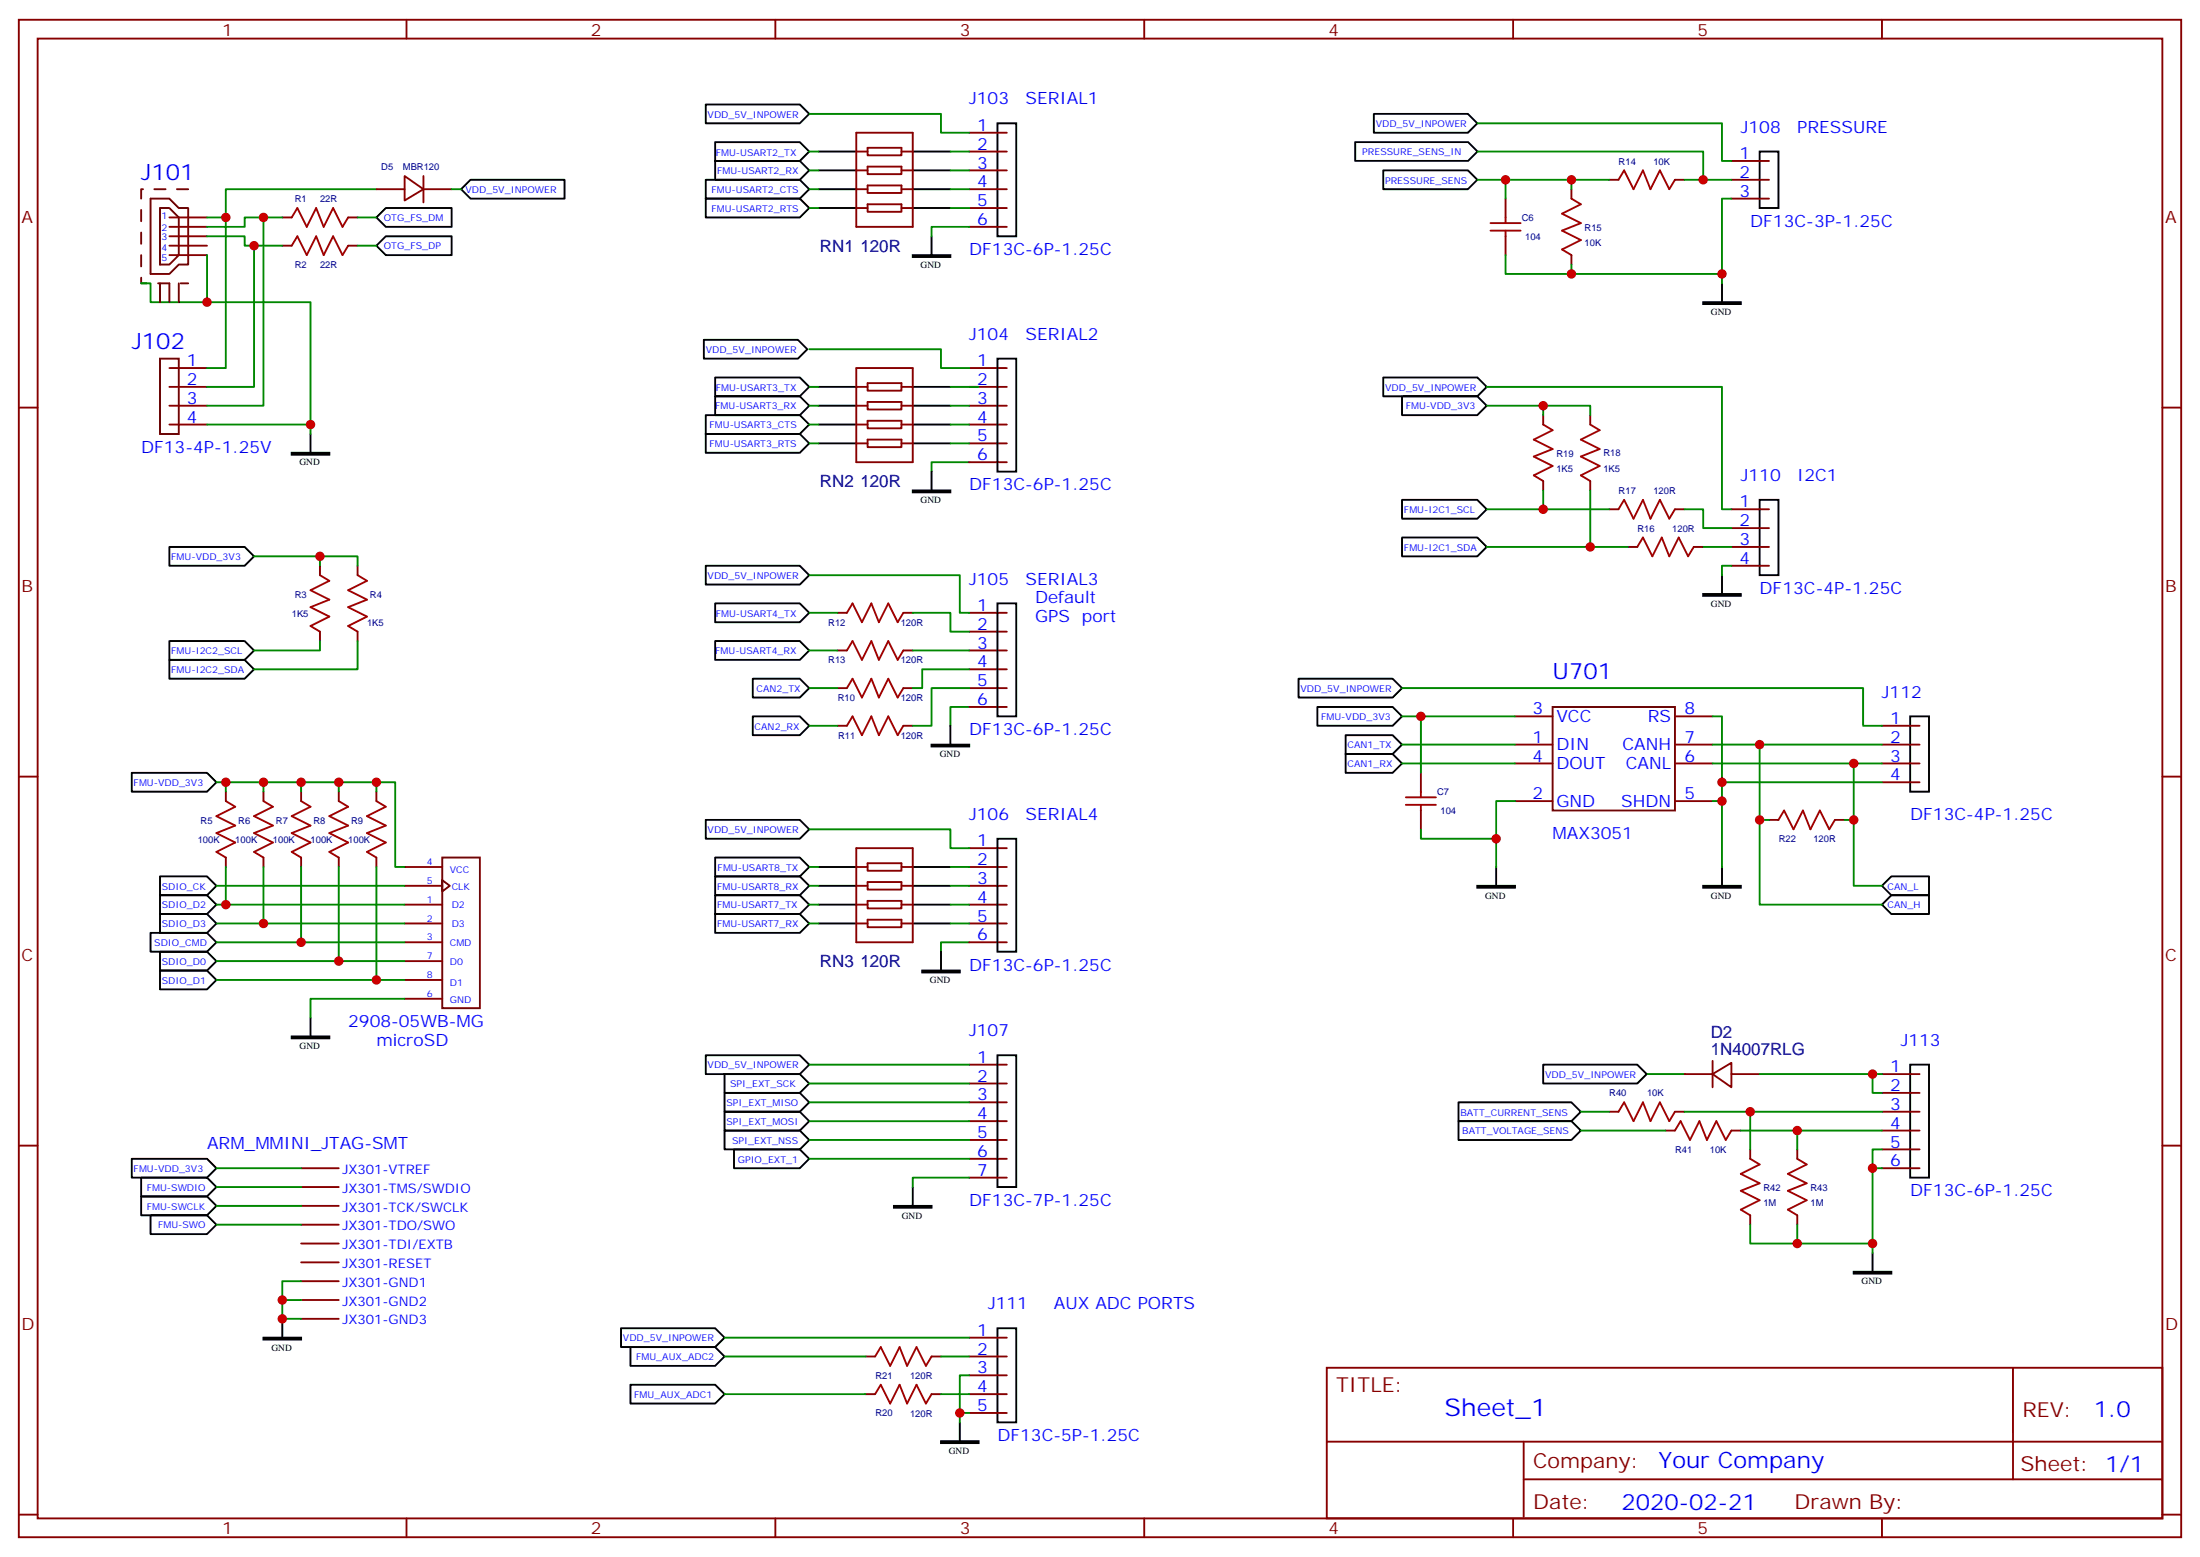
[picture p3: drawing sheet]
<svg xmlns="http://www.w3.org/2000/svg" width="412mm" height="292mm" viewBox="0 0 412 292" stroke-linecap="round" stroke-linejoin="round" font-family="sans-serif">
<g fill="none" stroke="#870000" stroke-width=".35">
<path d="M3.5 3.7h405.4v284.3h-405.4zM7.1 7.2h398.2v277.3h-398.2zM76.2 3.7v3.5M145.3 3.7v3.5M214.5 3.7v3.5M283.6 3.7v3.5M352.8 3.7v3.5M70.6 35.5h5.2M75.8 33l3.6 2.5-3.6 2.1zM79.4 35.5h5.3M79.4 33v4.9M160.5 24.9h10.6v17.6h-10.6z"/>
<path d="M160.5 28.4h2.1M160.5 31.9h2.1M160.5 35.5h2.1M160.5 39h2.1M162.6 27.7h6.4v1.4h-6.4zM162.6 31.2h6.4v1.4h-6.4zM162.6 34.7h6.4v1.5h-6.4zM162.6 38.3h6.4v1.4h-6.4zM169 28.4h2.1M169 31.9h2.1M169 35.5h2.1M169 39h2.1"/>
<path d="M181.7 24.9h7M181.7 28.4h7M181.7 31.9h7M181.7 35.5h7M181.7 39h7M282.2 37.2v3.5M294.6 35.5v1.7M301.6 33.7h1.8M314 33.7h1.7M324.6 30.2h7M324.6 33.7h7M324.6 37.2h7"/>
<path d="M31.7 40.7h7.1M31.7 42.5h7.1M31.7 44.3h7.1M31.7 46h7.1M31.7 47.8h7.1M52.9 40.7h1.8M52.9 46h1.8M65.3 40.7h1.7M65.3 46h1.7M181.7 42.5h7M282.2 44.3v3.5M294.6 47.8v1.8"/>
<path d="M3.5 76.4h3.6M31.7 69h7.1M31.7 72.5h7.1M31.7 76h7.1M31.7 79.6h7.1M160.5 69h10.6v17.6h-10.6zM160.5 72.5h2.1M160.5 76h2.1M160.5 79.6h2.1M162.6 71.8h6.4v1.4h-6.4zM162.6 75.3h6.4v1.4h-6.4zM162.6 78.8h6.4v1.5h-6.4z"/>
<path d="M169 72.5h2.1M169 76h2.1M169 79.6h2.1M181.7 69h7M181.7 72.5h7M181.7 76h7M181.7 79.6h7M289.3 77.8v1.8M298.1 77.8v1.8M405.3 76.4h3.6M160.5 83.1h2.1M162.6 82.4h6.4v1.4h-6.4z"/>
<path d="M169 83.1h2.1M181.7 86.6h7M181.7 83.1h7M289.3 90.1v1.8M298.1 90.1v1.8M301.6 95.4h1.8M314 95.4h1.7M324.6 95.4h7M324.6 99h7M60 106v1.8M60 118.4v1.7M67 106v1.8"/>
<path d="M67 118.4v1.7M157 114.8h1.7M169.3 114.8h1.8M181.7 118.4h7M181.7 114.8h7M305.2 102.5h1.7M317.5 102.5h1.8M324.6 102.5h7M324.6 106h7M157 128.9h1.7M157 121.9h1.7M157 136h1.7"/>
<path d="M169.3 128.9h1.8M169.3 121.9h1.8M169.3 136h1.8M181.7 132.5h7M181.7 128.9h7M181.7 125.4h7M181.7 121.9h7M284 134.2h7M284 139.5h7M314 134.2h7M314 139.5h7M352.8 136h7"/>
<path d="M352.8 139.5h7M3.5 145.5h3.6M42.3 148.3v1.8M49.4 148.3v1.8M56.4 148.3v1.8M63.5 148.3v1.8M70.6 148.3v1.8M160.5 158.9h10.6v17.7h-10.6zM181.7 158.9h7M266.3 144.8v3.5M266.3 151.9v3.5M284 143.1h7"/>
<path d="M284 150.1h7M314 143.1h7M314 150.1h7M331.6 153.6h1.8M344 153.6h1.7M352.8 143.1h7M352.8 146.6h7M405.3 145.5h3.6M42.3 160.7v1.8M49.4 160.7v1.8M56.4 160.7v1.8M63.5 160.7v1.8"/>
<path d="M70.6 160.7v1.8M75.8 162.5h7.1M75.8 166h7.1M75.8 169.5h7.1M75.8 173h7.1M75.8 176.6h7.1M160.5 162.5h2.1M160.5 166h2.1M160.5 169.5h2.1M160.5 173h2.1M162.6 161.7h6.4v1.5h-6.4zM162.6 165.3h6.4v1.4h-6.4z"/>
<path d="M162.6 168.8h6.4v1.4h-6.4zM162.6 172.3h6.4v1.4h-6.4zM169 162.5h2.1M169 166h2.1M169 169.5h2.1M169 173h2.1M181.7 162.5h7M181.7 166h7M181.7 169.5h7M181.7 173h7M181.7 176.6h7M75.8 180.1h7.1"/>
<path d="M75.8 183.6h7.1M75.8 187.1h7.1M181.7 199.5h7M321 198.8v4.9M3.5 214.7h3.6M56.4 218.9h7.1M181.7 217.1h7M181.7 213.6h7M181.7 210.1h7M181.7 206.6h7M181.7 203h7M301.6 208.3h1.8"/>
<path d="M312.2 211.8h1.8M314 208.3h1.7M315.7 201.3h5.3M321 201.3l3.6-2.2v4.6zM324.6 201.3h5.2M324.6 211.8h1.7M328.1 215.4v1.7M336.9 215.4v1.7M352.8 218.9h7M352.8 201.3h7M352.8 204.8h7M352.8 208.3h7"/>
<path d="M352.8 211.8h7M352.8 215.4h7M405.3 214.7h3.6M56.4 222.4h7.1M56.4 226h7.1M56.4 229.5h7.1M56.4 233h7.1M56.4 236.5h7.1M181.7 220.7h7M328.1 227.7v1.8M336.9 227.7v1.8M56.4 240.1h7.1"/>
<path d="M56.4 243.6h7.1M56.4 247.1h7.1M162.3 254.2h1.7M174.6 254.2h1.8M181.7 250.6h7M181.7 254.2h7M181.7 257.7h7M248.7 256.3h156.6v28.2h-156.6zM377.3 256.3v20.9M162.3 261.2h1.7M174.6 261.2h1.8M181.7 261.2h7"/>
<path d="M181.7 264.8h7M248.7 270.1h156.5M285.6 277.2h119.6M285.6 270.1v14.2M3.5 283.8h3.6M76.2 284.5v3.5M145.3 284.5v3.5M214.5 284.5v3.5M283.6 284.5v3.5M352.8 284.5v3.5M405.3 283.8h3.6"/>
</g>
<path d="M28.2 37.2h3.5l1.8 1.8h1.8v10.6h-1.8l-1.8 1.7h-3.5zM30 47.8v1.8v-10.6h1.7l1.8 1.7v7.1l-1.8 1.8h-1.7M30 53.1v3.5M31.7 53.1v3.5M33.5 53.1v3.5M30 67.2h3.5v14.1h-3.5zM291 132.5h23v19.4h-23zM82.9 160.7h7.1v28.2h-7.1zM82.9 164.9l1.4 1.1-1.4 1z" fill="none" stroke="#600" stroke-width=".35"/>
<path d="M35.3 35.5h-8.8v17.6h8.8" fill="none" stroke="#600" stroke-width=".35" stroke-dasharray="2.1 2.1"/>
<g fill="none" stroke="#000" stroke-width=".35">
<path d="M132.3 19.6h17.6l1.8 1.7-1.8 1.8h-17.6zM86.4 35.5l1.8-1.8h17.6v3.5h-17.6zM132.3 33.7h17.6l1.8 1.8-1.8 1.7h-17.6zM132.3 37.2h17.6l1.8 1.8-1.8 1.7h-17.6zM134.1 26.6h15.8l1.8 1.8-1.8 1.8h-15.8zM134.1 30.2h15.8l1.8 1.7-1.8 1.8h-15.8zM153.5 28.4h7M153.5 31.9h7M153.5 35.5h7M153.5 39h7M171.1 28.4h7.1M171.1 31.9h7.1"/>
<path d="M171.1 35.5h7.1M171.1 39h7.1M187 23.1h3.5v21.2h-3.5zM254 26.6h21.2l1.8 1.8-1.8 1.8h-21.2zM257.5 21.3h17.7l1.7 1.8-1.7 1.8h-17.7zM259.3 31.9h15.9l1.7 1.8-1.7 1.8h-15.9zM329.8 28.4h3.6v10.6h-3.6zM70.6 40.7l1.7-1.7h12.4v3.5h-12.4zM70.6 46l1.7-1.7h12.4v3.5h-12.4zM174.6 44.3v3.5M322.8 53.1v3.5M131.9 63.7h17.7l1.7 1.7-1.7 1.8h-17.7z"/>
<path d="M132.3 77.8h17.6l1.8 1.8-1.8 1.7h-17.6zM134.1 74.3h15.8l1.8 1.7-1.8 1.8h-15.8zM134.1 70.7h15.8l1.8 1.8-1.8 1.8h-15.8zM153.5 72.5h7M153.5 76h7M153.5 79.6h7M171.1 72.5h7.1M171.1 76h7.1M171.1 79.6h7.1M187 67.2h3.5v21.2h-3.5zM259.3 70.7h17.6l1.8 1.8-1.8 1.8h-17.6zM262.8 74.3h14.1l1.8 1.7-1.8 1.8h-14.1z"/>
<path d="M58.2 81.3v3.5M132.3 81.3h17.6l1.8 1.8-1.8 1.7h-17.6zM153.5 83.1h7M171.1 83.1h7.1M174.6 88.4v3.5M262.8 93.7h14.1l1.8 1.7-1.8 1.8h-14.1zM329.8 93.7h3.6v14.1h-3.6zM31.7 102.5h14.2l1.7 1.7-1.7 1.8h-14.2zM132.3 106h17.6l1.8 1.8-1.8 1.7h-17.6zM134.1 113.1h15.8l1.8 1.7-1.8 1.8h-15.8zM187 113.1h3.5v21.1h-3.5zM262.8 100.7h14.1l1.8 1.8-1.8 1.7h-14.1z"/>
<path d="M322.8 107.8v3.5M31.7 120.1h14.2l1.7 1.8-1.7 1.7h-14.2zM31.7 123.6h14.2l1.7 1.8-1.7 1.8h-14.2zM134.1 120.1h15.8l1.8 1.8-1.8 1.7h-15.8zM141.1 134.2h8.8l1.8 1.8-1.8 1.8h-8.8zM141.1 127.2h8.8l1.8 1.7-1.8 1.8h-8.8zM178.2 136v3.5M243.4 127.2h17.7l1.7 1.7-1.7 1.8h-17.7zM246.9 132.5h14.2l1.7 1.7-1.7 1.8h-14.2zM252.2 137.8h8.9l1.7 1.7-1.7 1.8h-8.9zM358.1 134.2h3.5v14.1h-3.5zM24.7 144.8h14.1l1.8 1.8-1.8 1.7h-14.1z"/>
<path d="M132.3 153.6h17.6l1.8 1.8-1.8 1.8h-17.6zM187 157.2h3.5v21.1h-3.5zM252.2 141.3h8.9l1.7 1.8-1.7 1.7h-8.9zM28.2 174.8h10.6l1.8 1.8-1.8 1.7h-10.6zM30 164.2h8.8l1.8 1.8-1.8 1.7h-8.8zM30 167.7h8.8l1.8 1.8-1.8 1.8h-8.8zM30 171.3h8.8l1.8 1.7-1.8 1.8h-8.8zM30 178.3h8.8l1.8 1.8-1.8 1.8h-8.8zM134.1 171.3h15.8l1.8 1.7-1.8 1.8h-15.8zM134.1 167.7h15.8l1.8 1.8-1.8 1.8h-15.8zM134.1 164.2h15.8l1.8 1.8-1.8 1.7h-15.8zM134.1 160.7h15.8l1.8 1.8-1.8 1.7h-15.8z"/>
<path d="M153.5 162.5h7M153.5 166h7M153.5 169.5h7M153.5 173h7M171.1 162.5h7.1M171.1 166h7.1M171.1 169.5h7.1M171.1 173h7.1M176.4 178.3v3.6M280.5 162.5v3.5M322.8 162.5v3.5M352.8 166l1.7-1.8h7.1v3.5h-7.1z"/>
<path d="M354.5 167.7h7.1v3.6h-7.1l-1.7-1.8zM30 181.9h8.8l1.8 1.7-1.8 1.8h-8.8zM58.2 190.7v3.5M132.3 197.7h17.6l1.8 1.8-1.8 1.8h-17.6zM187 197.7h3.5v24.7h-3.5zM289.3 199.5h17.6l1.8 1.8-1.8 1.7h-17.6zM358.1 199.5h3.5v21.2h-3.5zM24.7 217.1h14.1l1.8 1.8-1.8 1.8h-14.1zM135.8 201.3h14.1l1.8 1.7-1.8 1.8h-14.1zM135.8 204.8h14.1l1.8 1.8-1.8 1.7h-14.1zM135.8 208.3h14.1l1.8 1.8-1.8 1.7h-14.1zM135.8 211.8h14.1l1.8 1.8-1.8 1.8h-14.1z"/>
<path d="M137.6 215.4h12.3l1.8 1.7-1.8 1.8h-12.3zM273.4 206.6h21.2l1.7 1.7-1.7 1.8h-21.2zM273.4 210.1h21.2l1.7 1.7-1.7 1.8h-21.2zM26.5 220.7h12.3l1.8 1.7-1.8 1.8h-12.3zM26.5 224.2h12.3l1.8 1.8-1.8 1.7h-12.3zM28.2 227.7h10.6l1.8 1.8-1.8 1.7h-10.6zM171.1 222.4v3.6M351 234.8v3.5M52.9 247.1v3.5M116.4 248.9h17.7l1.7 1.7-1.7 1.8h-17.7zM118.2 252.4h15.9l1.7 1.8-1.7 1.7h-15.9zM118.2 259.5h15.9l1.7 1.7-1.7 1.8h-15.9z"/>
<path d="M187 248.9h3.5v17.6h-3.5zM179.9 266.5v3.6"/>
</g>
<g fill="none" stroke="#a10000" stroke-width=".35">
<path d="M294.6 37.2l1.7 1.1-3.5 1.7 3.5 1.8-3.5 1.4 3.5 1.8-3.5 1.7 1.8 1.1M303.4 33.7l1-1.8 1.8 3.6 1.8-3.6 1.4 3.6 1.7-3.6 1.8 3.6 1.1-1.8M54.7 40.7l1-1.7 1.8 3.5 1.8-3.5 1.4 3.5 1.7-3.5 1.8 3.5 1.1-1.8M54.7 46l1-1.7 1.8 3.5 1.8-3.5 1.4 3.5 1.7-3.5 1.8 3.5 1.1-1.8M279.4 41.8h5.6M279.4 43.2h5.6M282.2 40.7v1.1M282.2 43.2v1.1M289.3 79.6l1.7 1-3.5 1.8 3.5 1.7-3.5 1.4 3.5 1.8-3.5 1.8 1.8 1M298.1 79.6l1.8 1-3.6 1.8 3.6 1.7-3.6 1.4 3.6 1.8-3.6 1.8 1.8 1M303.4 95.4l1-1.7 1.8 3.5 1.8-3.5 1.4 3.5 1.7-3.5 1.8 3.5 1.1-1.8M60 107.8l1.7 1-3.5 1.8 3.5 1.8-3.5 1.4 3.5 1.7-3.5 1.8 1.8 1.1"/>
<path d="M67 107.8l1.8 1-3.5 1.8 3.5 1.8-3.5 1.4 3.5 1.7-3.5 1.8 1.7 1.1M158.7 114.8l1.1-1.7 1.8 3.5 1.7-3.5 1.4 3.5 1.8-3.5 1.8 3.5 1-1.8M306.9 102.5l1.1-1.8 1.7 3.5 1.8-3.5 1.4 3.5 1.8-3.5 1.7 3.5 1.1-1.7M158.7 128.9l1.1-1.7 1.8 3.5 1.7-3.5 1.4 3.5 1.8-3.5 1.8 3.5 1-1.8M158.7 136l1.1-1.8 1.8 3.6 1.7-3.6 1.4 3.6 1.8-3.6 1.8 3.6 1-1.8M158.7 121.9l1.1-1.8 1.8 3.5 1.7-3.5 1.4 3.5 1.8-3.5 1.8 3.5 1-1.7M42.3 150.1l1.8 1.1-3.5 1.7 3.5 1.8-3.5 1.4 3.5 1.8-3.5 1.7 1.7 1.1M49.4 150.1l1.8 1.1-3.6 1.7 3.6 1.8-3.6 1.4 3.6 1.8-3.6 1.7 1.8 1.1M56.4 150.1l1.8 1.1-3.5 1.7 3.5 1.8-3.5 1.4 3.5 1.8-3.5 1.7 1.7 1.1M63.5 150.1l1.8 1.1-3.6 1.7 3.6 1.8-3.6 1.4 3.6 1.8-3.6 1.7 1.8 1.1M70.6 150.1l1.7 1.1-3.5 1.7 3.5 1.8-3.5 1.4 3.5 1.8-3.5 1.7 1.8 1.1M263.5 149.4h5.7"/>
<path d="M263.5 150.8h5.7M266.3 148.3v1.1M266.3 150.8v1.1M333.4 153.6l1-1.7 1.8 3.5 1.8-3.5 1.4 3.5 1.7-3.5 1.8 3.5 1.1-1.8M303.4 208.3l1-1.7 1.8 3.5 1.8-3.5 1.4 3.5 1.7-3.5 1.8 3.5 1.1-1.8M314 211.8l1-1.7 1.8 3.5 1.8-3.5 1.4 3.5 1.7-3.5 1.8 3.5 1.1-1.8M328.1 217.1l1.7 1.1-3.5 1.8 3.5 1.7-3.5 1.4 3.5 1.8-3.5 1.8 1.8 1M336.9 217.1l1.8 1.1-3.6 1.8 3.6 1.7-3.6 1.4 3.6 1.8-3.6 1.8 1.8 1M164 254.2l1.1-1.8 1.8 3.5 1.7-3.5 1.4 3.5 1.8-3.5 1.8 3.5 1-1.7M164 261.2l1.1-1.7 1.8 3.5 1.7-3.5 1.4 3.5 1.8-3.5 1.8 3.5 1-1.8"/>
</g>
<g fill="none" stroke="#008700" stroke-width=".35">
<path d="M70.6 35.5h-28.3v5.2h-3.5M84.7 35.5h1.7M151.7 21.3h24.7v3.6h5.3M151.7 28.4h1.8M151.7 31.9h1.8M151.7 39h1.8M151.7 35.5h1.8M178.2 35.5h3.5M178.2 28.4h3.5M178.2 31.9h3.5M178.2 39h3.5M276.9 23.1h45.9v7.1h1.8"/>
<path d="M276.9 28.4h42.4v5.3M276.9 33.7h24.7M282.2 33.7v3.5M294.6 33.7v1.8M315.7 33.7h8.9M324.6 37.2h-1.8v14.1h-40.6v-3.5M38.8 44.3h7.1v1.7h7M38.8 47.8v8.8h-10.6v-3.5h-1.7M38.8 56.6h19.4v23h-19.4M42.3 40.7v28.3h-3.5M47.6 46v26.5h-8.8M49.4 40.7v35.3h-10.6"/>
<path d="M52.9 40.7h-7v1.8h-7.1M67 46h3.6M67 40.7h3.6M181.7 42.5h-7.1v1.8M294.6 49.6v1.7M322.8 51.3v1.8M58.2 79.6v1.7M151.7 65.4h24.7v3.6h5.3M151.7 72.5h1.8M151.7 76h1.8M151.7 79.6h1.8M178.2 72.5h5.2"/>
<path d="M178.2 76h3.5M178.2 79.6h3.5M278.7 72.5h44.1v22.9h1.8M278.7 76h19.4v1.8M289.3 76v1.8M151.7 83.1h1.8M178.2 83.1h3.5M181.7 86.6h-7.1v1.8M278.7 95.4h22.9M289.3 91.9v3.5M298.1 91.9v10.6M315.7 95.4h3.6v3.6h5.3"/>
<path d="M47.6 104.2h19.4v1.8M60 104.2v1.8M151.7 107.8h28.2v7h1.8M151.7 114.8h5.3M171.1 114.8h7.1v3.6h3.5M278.7 102.5h26.5M319.3 102.5h5.3M324.6 106h-1.8v1.8M60 120.1v1.8h-12.4M67 120.1v5.3h-19.4M151.7 121.9h5.3M151.7 128.9h5.3"/>
<path d="M151.7 136h5.3M171.1 121.9h10.6M181.7 132.5h-3.5v3.5M181.7 125.4h-8.8v3.5h-1.8M181.7 128.9h-7.1v7.1h-3.5M262.8 128.9h86.4v7.1h3.6M262.8 134.2h21.2M262.8 139.5h21.2M266.3 134.2v10.6M321 134.2h1.8v15.9h-1.8M321 139.5h31.8M329.8 139.5v30h23"/>
<path d="M40.6 146.6h33.5v15.9h1.7M42.3 146.6v1.7M49.4 146.6v1.7M56.4 146.6v1.7M63.5 146.6v1.7M70.6 146.6v1.7M151.7 155.4h26.5v3.5h3.5M262.8 143.1h21.2M266.3 155.4v1.8h14.2M284 150.1h-3.5v12.4M321 143.1h31.8M322.8 150.1v12.4"/>
<path d="M322.8 146.6h30M329.8 153.6h1.8M345.7 153.6h1.8M347.5 143.1v22.9h5.3M40.6 169.5h35.2M40.6 166h35.2M40.6 173h35.2M40.6 176.6h35.2M42.3 162.5v7M49.4 162.5v10.5M56.4 162.5v14.1M63.5 162.5v17.6"/>
<path d="M70.6 162.5v21.1M151.7 166h1.8M151.7 173h1.8M151.7 162.5h1.8M151.7 169.5h1.8M178.2 166h3.5M178.2 173h3.5M178.2 162.5h3.5M178.2 169.5h3.5M181.7 176.6h-5.3v1.7M40.6 180.1h35.2M40.6 183.6h35.2"/>
<path d="M75.8 187.1h-17.6v3.6M151.7 199.5h30M40.6 218.9h15.8M151.7 203h30M151.7 206.6h30M151.7 210.1h30M151.7 213.6h30M151.7 217.1h30M296.3 208.3h5.3M296.3 211.8h15.9M308.7 201.3h7M315.7 208.3h37.1"/>
<path d="M326.3 211.8h26.5M328.1 208.3v7.1M329.8 201.3h23M336.9 211.8v3.6M351 201.3v3.5h1.8M351 218.9v15.9M352.8 215.4h-1.8v3.5h1.8M40.6 222.4h15.8M40.6 226h15.8M40.6 229.5h15.8M181.7 220.7h-10.6v1.7M328.1 229.5v3.5h22.9"/>
<path d="M336.9 229.5v3.5M52.9 243.6h3.5M56.4 240.1h-3.5v7h3.5M135.8 250.6h45.9M135.8 254.2h26.5M176.4 254.2h5.3M181.7 257.7h-1.8v7.1h1.8M135.8 261.2h26.5M176.4 261.2h5.3M179.9 264.8v1.7"/>
</g>
<g fill="#000" stroke="#000" stroke-width=".35">
<path d="M171.1 47.8h7.1v.4h-7.1zM319.3 56.6h7v.4h-7zM54.7 84.8h7v.4h-7zM171.1 91.9h7.1v.4h-7.1zM319.3 111.3h7v.4h-7zM174.6 139.5h7.1v.4h-7.1zM276.9 166h7.1v.3h-7.1zM319.3 166h7v.3h-7zM54.7 194.2h7v.4h-7zM172.9 181.9h7v.3h-7zM167.6 226h7v.3h-7zM347.5 238.3h7v.4h-7z"/>
<path d="M49.4 250.6h7v.4h-7zM176.4 270.1h7v.3h-7z"/>
</g>
<g fill="#c00">
<circle cx="336.9" cy="233" r=".88"/>
<circle cx="336.9" cy="211.8" r=".88"/>
<circle cx="351" cy="218.9" r=".88"/>
<circle cx="280.5" cy="157.2" r=".88"/>
<circle cx="266.3" cy="134.2" r=".88"/>
<circle cx="347.5" cy="143.1" r=".88"/>
<circle cx="347.5" cy="153.6" r=".88"/>
<circle cx="329.8" cy="139.5" r=".88"/>
<circle cx="322.8" cy="146.6" r=".88"/>
<circle cx="179.9" cy="264.8" r=".88"/>
<circle cx="298.1" cy="102.5" r=".88"/>
<circle cx="319.3" cy="33.7" r=".88"/>
<circle cx="322.8" cy="51.3" r=".88"/>
<circle cx="282.2" cy="33.7" r=".88"/>
<circle cx="52.9" cy="247.1" r=".88"/>
<circle cx="63.5" cy="180.1" r=".88"/>
<circle cx="49.4" cy="173" r=".88"/>
<circle cx="70.6" cy="146.6" r=".88"/>
<circle cx="56.4" cy="146.6" r=".88"/>
<circle cx="42.3" cy="146.6" r=".88"/>
<circle cx="47.6" cy="46" r=".88"/>
<circle cx="42.3" cy="40.7" r=".88"/>
<circle cx="49.4" cy="40.7" r=".88"/>
<circle cx="38.8" cy="56.6" r=".88"/>
<circle cx="60" cy="104.2" r=".88"/>
<circle cx="49.4" cy="146.6" r=".88"/>
<circle cx="63.5" cy="146.6" r=".88"/>
<circle cx="42.3" cy="169.5" r=".88"/>
<circle cx="56.4" cy="176.6" r=".88"/>
<circle cx="70.6" cy="183.6" r=".88"/>
<circle cx="58.2" cy="79.6" r=".88"/>
<circle cx="52.9" cy="243.6" r=".88"/>
<circle cx="294.6" cy="33.7" r=".88"/>
<circle cx="294.6" cy="51.3" r=".88"/>
<circle cx="289.3" cy="76" r=".88"/>
<circle cx="289.3" cy="95.4" r=".88"/>
<circle cx="329.8" cy="153.6" r=".88"/>
<circle cx="322.8" cy="150.1" r=".88"/>
<circle cx="351" cy="201.3" r=".88"/>
<circle cx="328.1" cy="208.3" r=".88"/>
<circle cx="351" cy="233" r=".88"/>
</g>
<text font-size="4.6" fill="#00f" x="270.8" y="265.3">Sheet_1</text>
<g font-size="4.2" fill="#00f">
<text x="26.5" y="33.7">J101</text>
<text x="24.7" y="65.4">J102</text>
<text x="291" y="127.2">U701</text>
<text x="392.5" y="265.6">1.0</text>
<text x="310.9" y="275.1">Your Company</text>
<text x="304" y="282.9">2020-02-21</text>
</g>
<g font-size="3.9" fill="#800">
<text x="250.5" y="260.9">TITLE:</text>
<text x="379.1" y="265.6">REV:</text>
<text x="287.4" y="275.1">Company:</text>
<text x="378.7" y="275.7">Sheet: 1/1</text>
<text x="287.4" y="282.8">Date:</text>
<text x="336.4" y="282.8">Drawn By:</text>
</g>
<g font-size="3.2" fill="#800">
<text x="41.6" y="6.7">1</text>
<text x="110.8" y="6.7">2</text>
<text x="179.9" y="6.7">3</text>
<text x="249.1" y="6.7">4</text>
<text x="318.2" y="6.7">5</text>
<text x="4.1" y="41.8">A</text>
<text x="405.9" y="41.8">A</text>
<text x="4.1" y="110.9">B</text>
<text x="405.9" y="110.9">B</text>
<text x="4.1" y="180.1">C</text>
<text x="405.9" y="180.1">C</text>
<text x="4.1" y="249.2">D</text>
<text x="405.9" y="249.2">D</text>
<text x="41.6" y="287.5">1</text>
<text x="110.8" y="287.5">2</text>
<text x="179.9" y="287.5">3</text>
<text x="249.1" y="287.5">4</text>
<text x="318.2" y="287.5">5</text>
</g>
<g font-size="3.2" fill="#00f">
<text x="181.7" y="19.6">J103</text>
<text x="192.3" y="19.6">SERIAL1</text>
<text x="183.2" y="24.5">1</text>
<text x="183.2" y="28">2</text>
<text x="326.1" y="29.8">1</text>
<text x="326.3" y="24.9">J108</text>
<text x="336.9" y="24.9">PRESSURE</text>
<text x="183.2" y="31.6">3</text>
<text x="183.2" y="35.1">4</text>
<text x="326.1" y="33.3">2</text>
<text x="183.2" y="38.6">5</text>
<text x="326.1" y="36.9">3</text>
<text x="181.7" y="47.8">DF13C-6P-1.25C</text>
<text x="183.2" y="42.2">6</text>
<text x="328.1" y="42.5">DF13C-3P-1.25C</text>
<text x="181.7" y="63.7">J104</text>
<text x="192.3" y="63.7">SERIAL2</text>
<text x="35" y="68.6">1</text>
<text x="183.2" y="68.6">1</text>
<text x="35" y="72.1">2</text>
<text x="35" y="75.7">3</text>
<text x="183.2" y="75.7">3</text>
<text x="183.2" y="72.1">2</text>
<text x="35" y="79.2">4</text>
<text x="183.2" y="82.7">5</text>
<text x="183.2" y="79.2">4</text>
<text x="26.5" y="84.8">DF13-4P-1.25V</text>
<text x="183.2" y="86.3">6</text>
<text x="181.7" y="91.9">DF13C-6P-1.25C</text>
<text x="326.1" y="95.1">1</text>
<text x="326.3" y="90.1">J110</text>
<text x="336.9" y="90.1">I2C1</text>
<text x="326.1" y="98.6">2</text>
<text x="326.1" y="102.1">3</text>
<text x="326.1" y="105.7">4</text>
<text x="181.7" y="109.5">J105</text>
<text x="192.3" y="109.5">SERIAL3</text>
<text x="194" y="113.1">Default</text>
<text x="329.8" y="111.3">DF13C-4P-1.25C</text>
<text x="183.2" y="118">2</text>
<text x="183.2" y="114.5">1</text>
<text x="194" y="116.6">GPS</text>
<text x="202.8" y="116.6">port</text>
<text x="183.2" y="125.1">4</text>
<text x="183.2" y="121.5">3</text>
<text x="183.2" y="128.6">5</text>
<text x="352.8" y="130.7">J112</text>
<text x="181.7" y="137.8">DF13C-6P-1.25C</text>
<text x="183.2" y="132.1">6</text>
<text x="287.3" y="133.9">3</text>
<text x="291.7" y="135.3">VCC</text>
<text x="308.9" y="135.3">RS</text>
<text x="315.7" y="133.9">8</text>
<text x="354.3" y="135.6">1</text>
<text x="287.3" y="139.2">1</text>
<text x="287.3" y="142.7">4</text>
<text x="291.7" y="140.6">DIN</text>
<text x="304.1" y="140.6">CANH</text>
<text x="315.7" y="139.2">7</text>
<text x="315.7" y="142.7">6</text>
<text x="354.3" y="139.2">2</text>
<text x="354.3" y="142.7">3</text>
<text x="287.3" y="149.8">2</text>
<text x="291.7" y="144.1">DOUT</text>
<text x="304.7" y="144.1">CANL</text>
<text x="315.7" y="149.8">5</text>
<text x="354.3" y="146.2">4</text>
<text x="181.7" y="153.6">J106</text>
<text x="192.3" y="153.6">SERIAL4</text>
<text x="291.7" y="151.2">GND</text>
<text x="303.9" y="151.2">SHDN</text>
<text x="358.1" y="153.6">DF13C-4P-1.25C</text>
<text x="183.2" y="158.6">1</text>
<text x="291" y="157.2">MAX3051</text>
<text x="183.2" y="165.6">3</text>
<text x="183.2" y="162.1">2</text>
<text x="183.2" y="172.7">5</text>
<text x="183.2" y="169.2">4</text>
<text x="183.2" y="176.2">6</text>
<text x="181.7" y="181.9">DF13C-6P-1.25C</text>
<text x="65.3" y="192.4">2908-05WB-MG</text>
<text x="70.6" y="196">microSD</text>
<text x="181.7" y="194.2">J107</text>
<text x="356.3" y="196">J113</text>
<text x="183.2" y="202.7">2</text>
<text x="183.2" y="199.1">1</text>
<text x="354.3" y="200.9">1</text>
<text x="183.2" y="209.7">4</text>
<text x="183.2" y="206.2">3</text>
<text x="354.3" y="204.4">2</text>
<text x="354.3" y="208">3</text>
<text x="38.8" y="215.4">ARM_MMINI_JTAG-SMT</text>
<text x="183.2" y="213.3">5</text>
<text x="354.3" y="211.5">4</text>
<text x="354.3" y="215">5</text>
<text x="183.2" y="216.8">6</text>
<text x="183.2" y="220.3">7</text>
<text x="354.3" y="218.5">6</text>
<text x="181.7" y="226">DF13C-7P-1.25C</text>
<text x="358.1" y="224.2">DF13C-6P-1.25C</text>
<text x="185.2" y="245.4">J111</text>
<text x="197.6" y="245.4">AUX ADC PORTS</text>
<text x="183.2" y="250.3">1</text>
<text x="183.2" y="253.8">2</text>
<text x="183.2" y="257.4">3</text>
<text x="183.2" y="260.9">4</text>
<text x="183.2" y="264.4">5</text>
<text x="187" y="270.1">DF13C-5P-1.25C</text>
</g>
<g font-size="3.2" fill="#000080">
<text x="153.7" y="47.2">RN1</text>
<text x="161.3" y="47.2">120R</text>
<text x="153.7" y="91.3">RN2</text>
<text x="161.3" y="91.3">120R</text>
<text x="153.7" y="181.3">RN3</text>
<text x="161.3" y="181.3">120R</text>
<text x="320.7" y="194.6">D2</text>
<text x="320.7" y="197.7">1N4007RLG</text>
</g>
<g font-size="2.5" fill="#00f">
<text x="64.2" y="220">JX301-VTREF</text>
<text x="64.2" y="223.5">JX301-TMS/SWDIO</text>
<text x="64.2" y="227">JX301-TCK/SWCLK</text>
<text x="64.2" y="230.5">JX301-TDO/SWO</text>
<text x="64.2" y="234.1">JX301-TDI/EXTB</text>
<text x="64.2" y="237.6">JX301-RESET</text>
<text x="64.2" y="241.1">JX301-GND1</text>
<text x="64.2" y="244.7">JX301-GND2</text>
<text x="64.2" y="248.2">JX301-GND3</text>
</g>
<g font-size="1.8" fill="#00f">
<text x="132.6" y="22">VDD_5V_INPOWER</text>
<text x="257.9" y="23.8">VDD_5V_INPOWER</text>
<text x="134.2" y="29.2">FMU-USART2_TX</text>
<text x="255.4" y="29.1">PRESSURE_SENS_IN</text>
<text x="134.4" y="32.6">FMU-USART2_RX</text>
<text x="259.6" y="34.4">PRESSURE_SENS</text>
<text x="30.3" y="41.1">1</text>
<text x="72" y="41.5">OTG_FS_DM</text>
<text x="87.3" y="36.2">VDD_5V_INPOWER</text>
<text x="133.3" y="36.2">FMU-USART2_CTS</text>
<text x="133.3" y="39.7">FMU-USART2_RTS</text>
<text x="30.3" y="43.2">2</text>
<text x="30.3" y="45">3</text>
<text x="30.3" y="47.1">4</text>
<text x="72" y="46.7">OTG_FS_DP</text>
<text x="30.3" y="48.9">5</text>
<text x="132.3" y="66.1">VDD_5V_INPOWER</text>
<text x="134.1" y="76.7">FMU-USART3_RX</text>
<text x="134.2" y="73.3">FMU-USART3_TX</text>
<text x="259.6" y="73.2">VDD_5V_INPOWER</text>
<text x="263.5" y="76.7">FMU-VDD_3V3</text>
<text x="133" y="83.8">FMU-USART3_RTS</text>
<text x="133" y="80.3">FMU-USART3_CTS</text>
<text x="263.2" y="96.1">FMU-I2C1_SCL</text>
<text x="32.1" y="105">FMU-VDD_3V3</text>
<text x="263.2" y="103.2">FMU-I2C1_SDA</text>
<text x="132.6" y="108.5">VDD_5V_INPOWER</text>
<text x="134.2" y="115.6">FMU-USART4_TX</text>
<text x="32.1" y="122.6">FMU-I2C2_SCL</text>
<text x="134.1" y="122.6">FMU-USART4_RX</text>
<text x="32.1" y="126.1">FMU-I2C2_SDA</text>
<text x="141.8" y="129.6">CAN2_TX</text>
<text x="243.8" y="129.6">VDD_5V_INPOWER</text>
<text x="141.5" y="136.7">CAN2_RX</text>
<text x="247.6" y="134.9">FMU-VDD_3V3</text>
<text x="252.6" y="140.2">CAN1_TX</text>
<text x="252.6" y="143.8">CAN1_RX</text>
<text x="25" y="147.3">FMU-VDD_3V3</text>
<text x="132.6" y="156.1">VDD_5V_INPOWER</text>
<text x="30.3" y="166.7">SDIO_CK</text>
<text x="80" y="162.1">4</text>
<text x="80" y="165.6">5</text>
<text x="84.3" y="163.5">VCC</text>
<text x="84.7" y="166.7">CLK</text>
<text x="134.4" y="166.7">FMU-USART8_RX</text>
<text x="134.5" y="163.2">FMU-USART8_TX</text>
<text x="353.8" y="166.7">CAN_L</text>
<text x="30.3" y="170.2">SDIO_D2</text>
<text x="30.3" y="173.7">SDIO_D3</text>
<text x="80" y="169.2">1</text>
<text x="80" y="172.7">2</text>
<text x="84.7" y="170.2">D2</text>
<text x="84.7" y="173.7">D3</text>
<text x="134.4" y="173.7">FMU-USART7_RX</text>
<text x="134.4" y="170.2">FMU-USART7_TX</text>
<text x="353.8" y="170.2">CAN_H</text>
<text x="28.9" y="177.3">SDIO_CMD</text>
<text x="80" y="176.2">3</text>
<text x="80" y="179.7">7</text>
<text x="84.3" y="177.3">CMD</text>
<text x="30.3" y="180.8">SDIO_D0</text>
<text x="30.3" y="184.3">SDIO_D1</text>
<text x="80" y="183.3">8</text>
<text x="84.3" y="180.8">D0</text>
<text x="84.3" y="184.7">D1</text>
<text x="80" y="186.8">6</text>
<text x="84.3" y="187.9">GND</text>
<text x="132.6" y="200.2">VDD_5V_INPOWER</text>
<text x="136.9" y="203.7">SPI_EXT_SCK</text>
<text x="289.6" y="202">VDD_5V_INPOWER</text>
<text x="136.2" y="207.3">SPI_EXT_MISO</text>
<text x="273.8" y="209">BATT_CURRENT_SENS</text>
<text x="136.2" y="210.8">SPI_EXT_MOSI</text>
<text x="137.2" y="214.3">SPI_EXT_NSS</text>
<text x="274.1" y="212.5">BATT_VOLTAGE_SENS</text>
<text x="25" y="219.6">FMU-VDD_3V3</text>
<text x="138.3" y="217.8">GPIO_EXT_1</text>
<text x="27.5" y="223.1">FMU-SWDIO</text>
<text x="27.5" y="226.7">FMU-SWCLK</text>
<text x="29.6" y="230.2">FMU-SWO</text>
<text x="116.8" y="251.4">VDD_5V_INPOWER</text>
<text x="119.2" y="254.9">FMU_AUX_ADC2</text>
<text x="118.9" y="261.9">FMU_AUX_ADC1</text>
</g>
<g font-size="1.8" fill="#000080">
<text x="71.5" y="31.9">D5</text>
<text x="75.5" y="31.9">MBR120</text>
<text x="303.4" y="30.9">R14</text>
<text x="309.9" y="30.9">10K</text>
<text x="55.2" y="37.9">R1</text>
<text x="60" y="37.9">22R</text>
<text x="285.3" y="41.4">C6</text>
<text x="285.9" y="44.9">104</text>
<text x="297" y="46">10K</text>
<text x="297" y="43.2">R15</text>
<text x="55.2" y="50.2">R2</text>
<text x="60" y="50.2">22R</text>
<text x="291.7" y="88.4">1K5</text>
<text x="291.8" y="85.5">R19</text>
<text x="300.6" y="88.4">1K5</text>
<text x="300.6" y="85.5">R18</text>
<text x="303.4" y="92.6">R17</text>
<text x="309.9" y="92.6">120R</text>
<text x="307" y="99.7">R16</text>
<text x="313.5" y="99.7">120R</text>
<text x="55.2" y="112">R3</text>
<text x="69.4" y="112">R4</text>
<text x="54.7" y="115.5">1K5</text>
<text x="68.8" y="117.3">1K5</text>
<text x="155.3" y="117.2">R12</text>
<text x="168.8" y="117.2">120R</text>
<text x="155.3" y="124.3">R13</text>
<text x="168.8" y="124.3">120R</text>
<text x="157" y="131.4">R10</text>
<text x="168.8" y="131.4">120R</text>
<text x="157.1" y="138.4">R11</text>
<text x="168.8" y="138.4">120R</text>
<text x="269.4" y="149">C7</text>
<text x="37.6" y="154.3">R5</text>
<text x="44.7" y="154.3">R6</text>
<text x="51.7" y="154.3">R7</text>
<text x="58.8" y="154.3">R8</text>
<text x="65.8" y="154.3">R9</text>
<text x="270" y="152.5">104</text>
<text x="37.1" y="157.9">100K</text>
<text x="44.1" y="157.9">100K</text>
<text x="51.2" y="157.9">100K</text>
<text x="58.2" y="157.9">100K</text>
<text x="65.3" y="157.9">100K</text>
<text x="333.4" y="157.8">R22</text>
<text x="339.9" y="157.9">120R</text>
<text x="301.7" y="205.4">R40</text>
<text x="308.8" y="205.4">10K</text>
<text x="314" y="216">R41</text>
<text x="320.5" y="216.1">10K</text>
<text x="330.6" y="226">1M</text>
<text x="330.6" y="223.1">R42</text>
<text x="339.4" y="225.9">1M</text>
<text x="339.4" y="223.1">R43</text>
<text x="164.1" y="258.4">R21</text>
<text x="170.6" y="258.4">120R</text>
<text x="164.1" y="265.4">R20</text>
<text x="170.6" y="265.5">120R</text>
</g>
<g font-size="1.8">
<text x="172.6" y="50.2">GND</text>
<text x="320.7" y="59">GND</text>
<text x="56.1" y="87.2">GND</text>
<text x="172.6" y="94.3">GND</text>
<text x="320.7" y="113.7">GND</text>
<text x="176.2" y="141.9">GND</text>
<text x="278.4" y="168.4">GND</text>
<text x="320.7" y="168.4">GND</text>
<text x="174.3" y="184.2">GND</text>
<text x="56.2" y="196.6">GND</text>
<text x="169" y="228.3">GND</text>
<text x="349" y="240.7">GND</text>
<text x="50.9" y="253.1">GND</text>
<text x="177.9" y="272.4">GND</text>
</g>
</svg>
